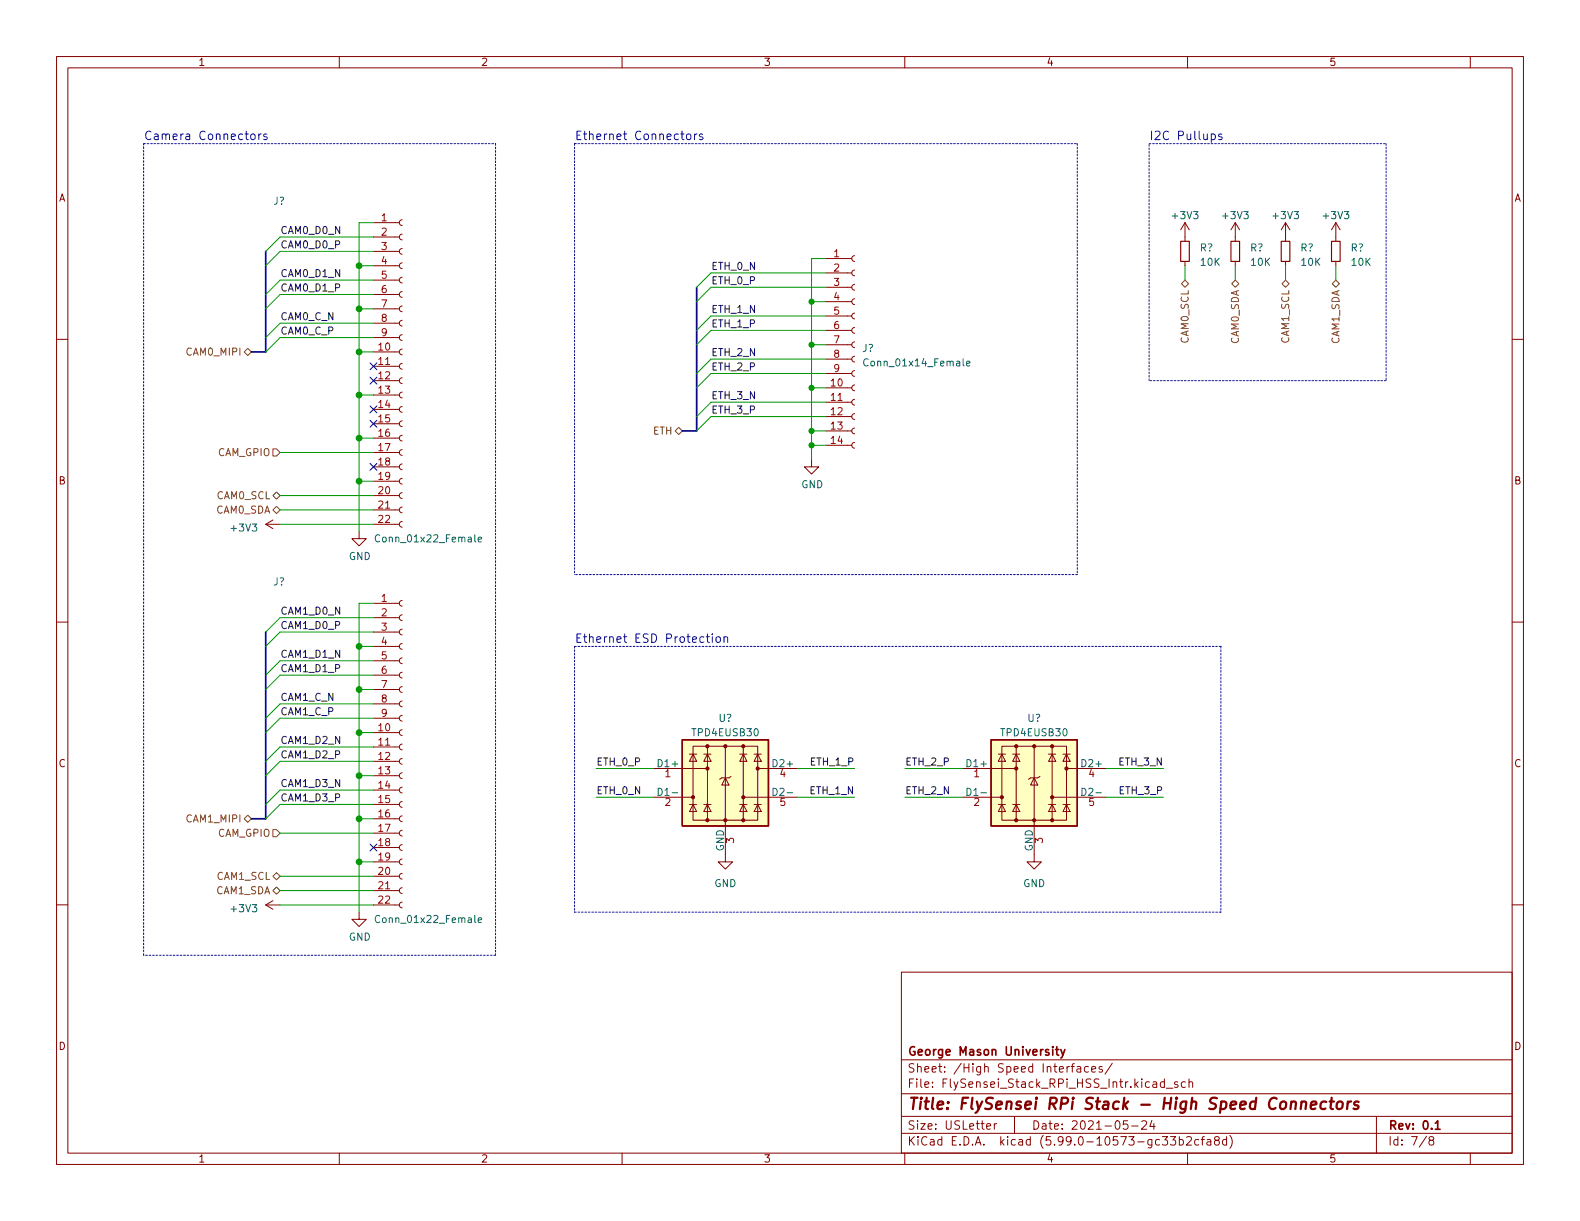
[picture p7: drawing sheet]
<svg xmlns="http://www.w3.org/2000/svg" width="279mm" height="216mm" viewBox="0 0 279 216" stroke-linecap="round" stroke-linejoin="round" font-family="sans-serif">
<g fill="none" stroke="#840000" stroke-width=".18">
<path d="M10 10h259.4v195.9h-259.4zM12 12h255.4v191.9h-255.4zM60 10v2M110 10v2M160 10v2M210 10v2M260 10v2M66 39.4h4.6M71.1 38.9l-.3 .1-.2 .4 .2 .3 .3 .2M209.5 39.4v3.3M209.5 39.4l-.7 1.2M209.5 39.4l.8 1.2"/>
<path d="M218.4 39.4v3.3M218.4 39.4l-.7 1.2M218.4 39.4l.8 1.2M227.3 39.4v3.3M227.3 39.4l-.7 1.2M227.3 39.4l.8 1.2M236.2 39.4l-.7 1.2M236.2 39.4v3.3M236.2 39.4l.8 1.2M10 60h2M66 59.7h4.6M66 57.2h4.6"/>
<path d="M66 54.6h4.6M66 52.1h4.6M66 49.5h4.6M66 47h4.6M66 44.5h4.6M66 41.9h4.6M71.1 59.2l-.3 .1-.2 .4 .2 .3 .3 .2M71.1 56.6l-.3 .2-.2 .4 .2 .3 .3 .2M71.1 54.1l-.3 .2-.2 .3 .2 .4 .3 .1M71.1 51.6l-.3 .1-.2 .4 .2 .3 .3 .2M71.1 49l-.3 .2-.2 .3 .2 .4 .3 .1M71.1 46.5l-.3 .1-.2 .4 .2 .3 .3 .2"/>
<path d="M71.1 43.9l-.3 .2-.2 .4 .2 .3 .3 .2M71.1 41.4l-.3 .2-.2 .3 .2 .4 .3 .1M146 58.4h4.6M146 55.9h4.6M146 53.3h4.6M146 50.8h4.6M146 48.3h4.6M146 45.7h4.6M151.1 57.9l-.3 .2-.2 .3 .2 .4 .3 .1M151.1 55.4l-.3 .1-.2 .4 .2 .3 .3 .2M151.1 52.8l-.3 .2-.2 .3 .2 .4 .3 .1M151.1 50.3l-.3 .1-.2 .4 .2 .4 .3 .1"/>
<path d="M151.1 47.8l-.3 .1-.2 .4 .2 .3 .3 .2M151.1 45.2l-.3 .2-.2 .3 .2 .4 .3 .1M209.5 46.2v.8M218.4 46.2v.8M227.3 46.2v.8M236.2 46.2v.8M267.4 60h2M66 77.5h4.6M66 74.9h4.6M66 72.4h4.6M66 69.9h4.6M66 67.3h4.6"/>
<path d="M66 64.8h4.6M66 62.2h4.6M71.1 79.5l-.3 .2-.2 .3 .2 .4 .3 .1M71.1 77l-.3 .1-.2 .4 .2 .3 .3 .2M71.1 74.4l-.3 .2-.2 .3 .2 .4 .3 .1M71.1 71.9l-.3 .1-.2 .4 .2 .3 .3 .2M71.1 69.3l-.3 .2-.2 .4 .2 .3 .3 .2M71.1 66.8l-.3 .2-.2 .3 .2 .4 .3 .1M71.1 64.3l-.3 .1-.2 .4 .2 .3 .3 .2M71.1 61.7l-.3 .2-.2 .3 .2 .4 .3 .1M146 78.7h4.6M146 76.2h4.6"/>
<path d="M146 73.7h4.6M146 71.1h4.6M146 68.6h4.6M146 66h4.6M146 63.5h4.6M146 61h4.6M151.1 78.2l-.3 .2-.2 .3 .2 .4 .3 .1M151.1 75.7l-.3 .1-.2 .4 .2 .4 .3 .1M151.1 73.2l-.3 .1-.2 .4 .2 .3 .3 .2M151.1 70.6l-.3 .2-.2 .3 .2 .4 .3 .1M151.1 68.1l-.3 .1-.2 .4 .2 .3 .3 .2M151.1 65.5l-.3 .2-.2 .3 .2 .4 .3 .1"/>
<path d="M151.1 63l-.3 .1-.2 .4 .2 .4 .3 .1M151.1 60.5l-.3 .1-.2 .4 .2 .3 .3 .2M47 92.7h2.5M47 92.7l1.3 .8M48.3 91.9l-1.3 .8M63.5 94v1.3h1.3l-1.3 1.2-1.3-1.2h1.3M66 92.7h4.6M66 90.2h4.6M66 87.6h4.6M66 85.1h4.6M66 82.6h4.6M66 80h4.6"/>
<path d="M71.1 92.2l-.3 .2-.2 .3 .2 .4 .3 .1M71.1 89.7l-.3 .1-.2 .4 .2 .3 .3 .2M71.1 87.1l-.3 .2-.2 .3 .2 .4 .3 .1M71.1 84.6l-.3 .1-.2 .4 .2 .3 .3 .2M71.1 82l-.3 .2-.2 .4 .2 .3 .3 .2M143.5 81.3v1.3h1.3l-1.3 1.2-1.3-1.2h1.3M10 110h2M66 119.4h4.6M66 116.8h4.6M66 114.3h4.6M66 111.8h4.6M66 109.2h4.6"/>
<path d="M66 106.7h4.6M71.1 118.9l-.3 .1-.2 .4 .2 .3 .3 .2M71.1 116.3l-.3 .2-.2 .3 .2 .4 .3 .1M71.1 113.8l-.3 .1-.2 .4 .2 .4 .3 .1M71.1 111.3l-.3 .1-.2 .4 .2 .3 .3 .2M71.1 108.7l-.3 .2-.2 .3 .2 .4 .3 .1M71.1 106.2l-.3 .1-.2 .4 .2 .3 .3 .2M267.4 110h2M66 139.7h4.6M66 137.2h4.6M66 134.6h4.6M66 132.1h4.6"/>
<path d="M66 129.5h4.6M66 127h4.6M66 124.5h4.6M66 121.9h4.6M71.1 139.2l-.3 .1-.2 .4 .2 .4 .3 .1M71.1 136.7l-.3 .1-.2 .4 .2 .3 .3 .2M71.1 134.1l-.3 .2-.2 .3 .2 .4 .3 .1M71.1 131.6l-.3 .1-.2 .4 .2 .3 .3 .2M71.1 129l-.3 .2-.2 .3 .2 .4 .3 .1M71.1 126.5l-.3 .1-.2 .4 .2 .4 .3 .1M71.1 124l-.3 .1-.2 .4 .2 .3 .3 .2M71.1 121.4l-.3 .2-.2 .3 .2 .4 .3 .1"/>
<path d="M115.6 135.9h9.5M121.9 133.4h1.3M122.6 132h11.4v13h-11.4zM122.6 133.4l.6 1.2h-1.3zM124.5 133.4h1.2M125.1 133.4l.6 1.2h-1.2zM125.1 132v13M128.3 132v20.4h1.2l-1.2 1.3-1.3-1.3h1.3M128.3 137.5l.6 1.3h-1.3zM129.3 137.3l-.4 .2h-1.3l-.3 .3M130.8 133.4h1.3M131.4 133.4l.7 1.2h-1.3z"/>
<path d="M131.4 132v13M133.3 133.4h1.3M134 133.4l.6 1.2h-1.3zM134 135.9h7M170.2 135.9h9.5M176.5 133.4h1.3M177.2 132h11.4v13h-11.4zM177.2 133.4l.6 1.2h-1.3zM179.1 133.4h1.2M179.7 133.4l.6 1.2h-1.2zM179.7 132v13M182.9 137.5l.6 1.3h-1.3z"/>
<path d="M182.9 132v20.4h1.2l-1.2 1.3-1.3-1.3h1.3M183.9 137.3l-.4 .2h-1.3l-.3 .3M185.4 133.4h1.3M186.1 133.4l.6 1.2h-1.3zM186.1 132v13M188 133.4h1.2M188.6 133.4l.6 1.2h-1.2zM188.6 135.9h7M10 160h2M48.3 159.3l-1.3 .7M66 142.2h4.6M66 157.5h4.6"/>
<path d="M66 154.9h4.6M66 152.4h4.6M66 149.9h4.6M66 147.3h4.6M66 144.8h4.6M71.1 159.5l-.3 .2-.2 .3 .2 .4 .3 .1M71.1 157l-.3 .1-.2 .4 .2 .3 .3 .2M71.1 154.4l-.3 .2-.2 .3 .2 .4 .3 .1M71.1 151.9l-.3 .1-.2 .4 .2 .4 .3 .1M71.1 149.4l-.3 .1-.2 .4 .2 .3 .3 .2M71.1 146.8l-.3 .2-.2 .3 .2 .4 .3 .1M71.1 144.3l-.3 .1-.2 .4 .2 .3 .3 .2"/>
<path d="M71.1 141.7l-.3 .2-.2 .3 .2 .4 .3 .1M115.6 141h7M121.9 142.2h1.3M122.6 142.2l.6 1.3h-1.3zM124.5 142.2h1.2M125.1 142.2l.6 1.3h-1.2zM130.8 142.2h1.3M131.4 142.2l.7 1.3h-1.3zM131.4 141h9.6M133.3 142.2h1.3M134 142.2l.6 1.3h-1.3zM170.2 141h7"/>
<path d="M176.5 142.2h1.3M177.2 142.2l.6 1.3h-1.3zM179.1 142.2h1.2M179.7 142.2l.6 1.3h-1.2zM185.4 142.2h1.3M186.1 142.2l.6 1.3h-1.3zM186.1 141h9.5M188 142.2h1.2M188.6 142.2l.6 1.3h-1.2zM267.4 160h2M47 160l1.3 .8M47 160h2.5"/>
<path d="M63.5 161.3v1.3h1.3l-1.3 1.2-1.3-1.2h1.3M66 160h4.6M159.4 171.9h108v32h-108zM159.4 197.4h108M159.4 193.4h108M159.4 187.4h108M174.5 199.2l.7-.2-.1-.3h-.4l-.2 .2v.7h.6M175.8 198.7v1M176.3 198.7h-.3l-.2 .3M179.4 197.4v3M189.4 188.6h.6M190 188.1l-.4 .2v1.3"/>
<path d="M190.5 188.7h.5l.1 .9M191.1 188.9l-.5 .1a.29 .29 0 0 0-.2 .3 .29 .29 0 0 0 .2 .3l.5-.1M192.5 188.7l-.5-.1-.2 .3v.4l.1 .2h.6M193 189.1l.8-.2-.1-.2-.4-.1-.3 .2 .1 .7h.6M194.9 188.7l-.4-.1-.2 .2 .1 .2 .5 .1v.4h-.6M196.7 188l-1.3 1.9M199.4 198.2h-.7l-.1 .7 .2-.2 .5 .1 .2 .2-.1 .5-.2 .2-.6-.2M200.1 199.1h1.2M201.9 198.3l.6-.1 .2 .1 .1 .3-1 1.1h1M203.7 198.1l-.4 1.1h1M204 198.7v1M205.9 191.4l-.4-.1-.3 .3v.4l.1 .2h.6"/>
<path d="M205.9 190.8v1.5M206.3 192.4h1.1M208.3 191.4l-.4-.1-.2 .2 .1 .2 .5 .2v.3h-.6M209.6 191.4l-.4-.1-.3 .3v.4l.1 .2h.6M210.3 191.4l.2-.1 .3 .1 .1 .9M210.3 190.8v1.5M243.4 197.4v6.5M60 203.9v2M110 203.9v2M159.4 200.4h108M160 203.9v2M205.5 201h1l-.5 .5 .4 .2v.6l-.2 .2h-.4l-.3-.2"/>
<path d="M207 201h.9l-.5 .5 .4 .2v.6l-.2 .2h-.4l-.2-.2M208.5 201.5h.5l.3 .3v.4l-.2 .2h-.6M208.5 201v1.5M209.8 201.1l.6-.1 .2 .1 .1 .3-.9 1.1h.9M210 203.9v2M212 201.5h-.5l-.2 .3v.4l.1 .2h.6M212.4 201.5h.6M213 201l-.4 .2v1.3M213.5 201.5h.5l.1 1M214.1 201.8l-.5 .1a.29 .29 0 0 0-.2 .3 .29 .29 0 0 0 .2 .3l.5-.1M215 201.6l-.2-.3v-.2l.2-.1h.5l.1 .3-.1 .2-.6 .2-.1 .2v.4l.2 .2h.3l.3-.3-.1-.4-.2-.2M216.9 201.5h-.4l-.3 .3v.4l.1 .2h.6"/>
<path d="M216.9 201v1.5M217.5 200.8a1.72 1.72 0 0 1 0 2.2M252.3 200.9l-1.3 1.9M253 201.6l-.3-.3 .1-.2 .2-.1h.4l.1 .3v.2l-.7 .2-.1 .2v.3l.3 .3h.3l.2-.3v-.4l-.2-.2M260 203.9v2"/>
</g>
<path d="M186.7 185.6h.5M186.9 185.1v1.3l.3 .2M187.6 185.6l.4 1M188.3 185.6l-.5 1.3-.2 .2M253.8 198.6l.4-.4v1.5M253.8 199.7h.9" fill="none" stroke="#840000" stroke-width=".3"/>
<path d="M230.1 195a.49 .49 0 0 1 .9 .1l-.1 1M230.2 194.8l-.2 1.3M231.8 195.4l1-.2-.1-.3-.1-.1-.6 .1-.2 .9 .2 .3 .6-.1M234.5 194.9a.66 .66 0 0 0-.9 .3l-.1 .5 .1 .3 .2 .1 .6-.1M235.1 194.8h.8M235.5 194.1l-.2 1.7 .1 .2 .3 .1M236.5 195a.52 .52 0 0 1 .6-.2 .52 .52 0 0 1 .4 .4l-.1 .5a.55 .55 0 0 1-.5 .4 .55 .55 0 0 1-.6-.4zM238.4 194.8l-.2 1.3M238.9 194.8l-.4 .1-.2 .3M240.3 194.9a.49 .49 0 0 0-.8 .3v.1l.7 .2v.2l-.1 .3-.2 .1-.5-.1" fill="none" stroke="#840000" stroke-width=".4"/>
<path d="M153.5 63.6a.6 .6 0 0 0-.8 .4 .6 .6 0 0 0 .6 .7l.2-.1M170.9 64.3l.6-.1v-.3h-.4l-.2 .1 .1 .6h.5M67.1 94.7a.6 .6 0 0 0-.8 .4 .6 .6 0 0 0 .6 .7l.2-.1M84.6 95.4l.6-.1-.1-.3h-.4l-.1 .2v.6h.5M67.1 162a.6 .6 0 0 0-.8 .4 .6 .6 0 0 0 .6 .7l.2-.1M84.6 162.7l.6-.1-.1-.3h-.4l-.1 .2v.6h.5" fill="none" stroke="#006464" stroke-width=".18"/>
<path d="M208.8 42.7h1.5v3.5h-1.5zM217.7 42.7h1.5v3.5h-1.5zM226.6 42.7h1.5v3.5h-1.5zM235.5 42.7h1.5v3.5h-1.5z" fill="none" stroke="#840000" stroke-width=".2"/>
<g fill="#ffffc2" stroke="#ffffc2" stroke-width=".18">
<path d="M175.3 130.8h15.2v15.3h-15.2z"/>
<path d="M120.6 130.8h15.3v15.3h-15.3z"/>
</g>
<path d="M120.6 130.8h15.3v15.3h-15.3zM175.3 130.8h15.2v15.3h-15.2z" fill="none" stroke="#840000" stroke-width=".25"/>
<g fill="#840000" stroke="#840000" stroke-width=".18">
<circle cx="177.2" cy="141" r=".28"/>
<circle cx="179.7" cy="145" r=".28"/>
<circle cx="179.7" cy="135.9" r=".28"/>
<circle cx="179.7" cy="132" r=".28"/>
<circle cx="182.9" cy="145" r=".28"/>
<circle cx="182.9" cy="132" r=".28"/>
<circle cx="186.1" cy="145" r=".28"/>
<circle cx="186.1" cy="141" r=".28"/>
<circle cx="186.1" cy="132" r=".28"/>
<circle cx="188.6" cy="135.9" r=".28"/>
<circle cx="122.6" cy="141" r=".28"/>
<circle cx="125.1" cy="145" r=".28"/>
<circle cx="125.1" cy="135.9" r=".28"/>
<circle cx="125.1" cy="132" r=".28"/>
<circle cx="128.3" cy="145" r=".28"/>
<circle cx="128.3" cy="132" r=".28"/>
<circle cx="131.4" cy="145" r=".28"/>
<circle cx="131.4" cy="141" r=".28"/>
<circle cx="131.4" cy="132" r=".28"/>
<circle cx="134" cy="135.9" r=".28"/>
</g>
<g fill="none" stroke="#725600" stroke-width=".18">
<path d="M208.9 50.2l.6-.7 .7 .7-.7 .6zM217.8 50.2l.6-.7 .7 .7-.7 .6zM226.7 50.2l.6-.7 .7 .7-.7 .6zM235.6 50.2l.6-.7 .7 .7-.7 .6zM43.2 62.2l.6-.6 .6 .6-.6 .7zM48.3 79.4h.6l.6 .6-.6 .6h-.6zM119.4 76.2l.6-.6 .6 .6-.6 .6zM48.3 87.6l.6-.6 .6 .6-.6 .7zM48.3 90.2l.6-.7 .6 .7-.6 .6zM43.8 144.1l.6 .7-.6 .6-.6-.6zM48.3 146.7h.6l.6 .6-.6 .7h-.6zM48.3 154.9l.6-.6 .6 .6-.6 .7z"/>
<path d="M48.3 157.5l.6-.7 .6 .7-.6 .6z"/>
</g>
<g fill="none" stroke="#0000c2" stroke-width=".18">
<path d="M44.5 23.8l.3-.1 .3 .3v.4l-.3 .3-.3-.1-.2-.2v-.4zM45.8 23.7v1M46.2 23.7l-.3 .1-.1 .2M47.2 23.8l-.4-.1-.2 .2 .1 .2 .5 .2v.3h-.6M121.5 23.8l.2-.1 .4 .1 .1 .6-.2 .2-.3 .1-.2-.2zM122.8 23.7v1M123.2 23.7l-.2 .1-.2 .2M124.2 23.8l-.3-.1-.2 .2v.2l.5 .2v.3h-.5M214.2 23.8l.4-.1 .3 .3v.4l-.1 .2h-.6M216.1 23.8l-.4-.1-.2 .2 .1 .2 .5 .2v.3h-.6M124.9 112.6h.6M125.1 112.1v1.3l.4 .2"/>
<path d="M126 112.1v.1M126 112.6v1M126.7 112.7l.2-.1 .4 .1 .1 .6-.2 .2-.3 .1-.2-.2zM128 112.7l.2-.1 .4 .1 .1 .9M128 112.6v1"/>
</g>
<g fill="none" stroke="#0000c2" stroke-width=".18" stroke-dasharray=".3 .3">
<path d="M25.4 25.4h62.2M87.6 25.4v143.5M101.6 25.4v76.2M101.6 25.4h88.9M190.5 25.4v76.2M203.2 25.4h41.9M245.1 25.4v41.9M203.2 67.3v-41.9M245.1 67.3h-41.9M101.6 114.3v47M101.6 114.3h114.3M190.5 101.6h-88.9"/>
<path d="M215.9 114.3v47M25.4 168.9v-143.5M87.6 168.9h-62.2M215.9 161.3h-114.3"/>
</g>
<path d="M47 44.5v17.7h-2.6M123.2 50.8v25.4h-2.6M47 111.8v33h-2.6" fill="none" stroke="#000084" stroke-width=".3"/>
<g fill="none" stroke="#009600" stroke-width=".18">
<path d="M66 39.4h-2.5v54.6M63.5 54.6h2.5M63.5 47h2.5M66 44.5h-16.5l-2.5 2.5M66 41.9h-16.5l-2.5 2.6M66 49.5h-16.5l-2.5 2.6M66 52.1h-16.5l-2.5 2.5M66 59.7h-16.5l-2.5 2.5M66 57.2h-16.5l-2.5 2.5M143.5 53.3h2.5M146 45.7h-2.5v35.6M146 58.4h-20.3l-2.5 2.6"/>
<path d="M146 50.8h-20.3l-2.5 2.5M146 48.3h-20.3l-2.5 2.5M146 55.9h-20.3l-2.5 2.5M209.5 47v2.5M218.4 47v2.5M227.3 47v2.5M236.2 47v2.5M63.5 77.5h2.5M63.5 69.9h2.5M63.5 62.2h2.5M143.5 76.2h2.5M143.5 61h2.5"/>
<path d="M143.5 68.6h2.5M143.5 78.7h2.5M146 63.5h-20.3l-2.5 2.5M146 66h-20.3l-2.5 2.6M146 71.1h-20.3l-2.5 2.6M146 73.7h-20.3l-2.5 2.5M49.5 87.6h16.5M49.5 90.2h16.5M49.5 92.7h16.5M49.5 80h16.5M63.5 85.1h2.5M63.5 114.3h2.5"/>
<path d="M66 106.7h-2.5v54.6M66 111.8h-16.5l-2.5 2.5M66 109.2h-16.5l-2.5 2.6M66 116.8h-16.5l-2.5 2.6M66 119.4h-16.5l-2.5 2.5M63.5 137.2h2.5M63.5 121.9h2.5M63.5 129.5h2.5M66 132.1h-16.5l-2.5 2.5M66 127h-16.5l-2.5 2.5M66 134.6h-16.5l-2.5 2.6M66 124.5h-16.5l-2.5 2.5"/>
<path d="M66 139.7h-16.5l-2.5 2.5M105.4 135.9h10.2M141 135.9h10.1M160 135.9h10.2M195.6 135.9h10.1M49.5 147.3h16.5M49.5 154.9h16.5M49.5 157.5h16.5M63.5 144.8h2.5M63.5 152.4h2.5M66 142.2h-16.5l-2.5 2.6M105.4 141h10.2"/>
<path d="M141 141h10.1M160 141h10.2M195.6 141h10.1M49.5 160h16.5"/>
</g>
<path d="M65.4 74.3l1.2 1.2M65.4 64.2l1.2 1.2M65.4 71.8l1.2 1.2M65.4 66.7l1.2 1.2M66.6 74.3l-1.2 1.2M66.6 64.2l-1.2 1.2M66.6 71.8l-1.2 1.2M66.6 66.7l-1.2 1.2M65.4 81.9l1.2 1.3M66.6 81.9l-1.2 1.3M65.4 149.3l1.2 1.2M66.6 149.3l-1.2 1.2" fill="none" stroke="#000084" stroke-width=".18"/>
<g fill="#009600" stroke="#009600" stroke-width=".18">
<circle cx="143.5" cy="68.6" r=".46"/>
<circle cx="143.5" cy="53.3" r=".46"/>
<circle cx="143.5" cy="61" r=".46"/>
<circle cx="143.5" cy="78.7" r=".46"/>
<circle cx="143.5" cy="76.2" r=".46"/>
<circle cx="63.5" cy="121.9" r=".51"/>
<circle cx="63.5" cy="114.3" r=".51"/>
<circle cx="63.5" cy="137.2" r=".51"/>
<circle cx="63.5" cy="129.5" r=".51"/>
<circle cx="63.5" cy="85.1" r=".51"/>
<circle cx="63.5" cy="152.4" r=".51"/>
<circle cx="63.5" cy="144.8" r=".51"/>
<circle cx="63.5" cy="62.2" r=".51"/>
<circle cx="63.5" cy="69.9" r=".51"/>
<circle cx="63.5" cy="77.5" r=".51"/>
<circle cx="63.5" cy="54.6" r=".51"/>
<circle cx="63.5" cy="47" r=".51"/>
</g>
<text font-size="2.8" fill="#840000" x="160.4" y="196.2">Title: FlySensei RPi Stack - High Speed Connectors</text>
<g font-size="2.1" fill="#0000c2">
<text x="25.4" y="24.8">Camera Connectors</text>
<text x="101.6" y="24.8">Ethernet Connectors</text>
<text x="203.2" y="24.8">I2C Pullups</text>
<text x="101.6" y="113.7">Ethernet ESD Protection</text>
</g>
<g font-size="2.1" fill="#840000">
<text x="160.4" y="189.7">Sheet: /High Speed Interfaces/</text>
<text x="160.4" y="186.7">George Mason University</text>
<text x="160.4" y="192.4">File: FlySensei_Stack_RPi_HSS_Intr.kicad_sch</text>
<text x="160.4" y="202.5">KiCad E.D.A. kicad (5.99.0-10573-gc33b2cfa8d)</text>
<text x="160.4" y="199.7">Size: USLetter</text>
<text x="182.4" y="199.7">Date: 2021-05-24</text>
<text x="245.4" y="199.7">Rev: 0.1</text>
<text x="245.4" y="202.5">Id: 7/8</text>
</g>
<g font-size="1.8" fill="#840000">
<text x="35" y="11.6">1</text>
<text x="85" y="11.6">2</text>
<text x="135" y="11.6">3</text>
<text x="185" y="11.6">4</text>
<text x="235" y="11.6">5</text>
<text x="10.3" y="35.6">A</text>
<text x="267.7" y="35.6">A</text>
<text x="10.3" y="85.7">B</text>
<text x="267.7" y="85.7">B</text>
<text x="10.3" y="135.6">C</text>
<text x="267.7" y="135.6">C</text>
<text x="10.3" y="185.7">D</text>
<text x="267.7" y="185.7">D</text>
<text x="35" y="205.6">1</text>
<text x="85" y="205.6">2</text>
<text x="135" y="205.6">3</text>
<text x="185" y="205.6">4</text>
<text x="235" y="205.6">5</text>
</g>
<g font-size="1.8" fill="#006464">
<text x="48.3" y="36.2">J?</text>
<text x="207.5" y="38.7">+3V3</text>
<text x="216.4" y="38.7">+3V3</text>
<text x="225.2" y="38.7">+3V3</text>
<text x="234.1" y="38.7">+3V3</text>
<text x="212.2" y="44.4">R?</text>
<text x="212.4" y="47">10K</text>
<text x="221.1" y="44.4">R?</text>
<text x="221.3" y="47">10K</text>
<text x="229.9" y="44.4">R?</text>
<text x="230.2" y="47">10K</text>
<text x="238.8" y="44.4">R?</text>
<text x="239.1" y="47">10K</text>
<text x="152.5" y="62.2">J?</text>
<text x="153.4" y="64.8">Conn_01x14_Female</text>
<text x="141.7" y="86.3">GND</text>
<text x="41" y="94">+3V3</text>
<text x="67" y="95.9">Conn_01x22_Female</text>
<text x="61.7" y="99">GND</text>
<text x="48.3" y="103.5">J?</text>
<text x="122.6" y="130.2">TPD4EUSB30</text>
<text x="127.1" y="127.6">U?</text>
<text x="177.2" y="130.2">TPD4EUSB30</text>
<text x="181.7" y="127.6">U?</text>
<text x="116.5" y="135.6">D1+</text>
<text x="136.8" y="135.6">D2+</text>
<text x="171.1" y="135.6">D1+</text>
<text x="191.4" y="135.6">D2+</text>
<text x="116.7" y="140.7">D1-</text>
<text x="137" y="140.7">D2-</text>
<text x="171.3" y="140.7">D1-</text>
<text x="191.6" y="140.7">D2-</text>
<text x="128" y="150.6" transform="rotate(-90 128 150.6)">GND</text>
<text x="182.6" y="150.6" transform="rotate(-90 182.6 150.6)">GND</text>
<text x="41" y="161.3">+3V3</text>
<text x="126.3" y="156.8">GND</text>
<text x="180.9" y="156.8">GND</text>
<text x="61.7" y="166.3">GND</text>
<text x="67" y="163.2">Conn_01x22_Female</text>
</g>
<g font-size="1.8" fill="#0f0f0f">
<text x="49.5" y="41.4">CAM0_D0_N</text>
<text x="49.5" y="43.9">CAM0_D0_P</text>
<text x="125.7" y="47.7">ETH_0_N</text>
<text x="49.5" y="49">CAM0_D1_N</text>
<text x="49.5" y="51.5">CAM0_D1_P</text>
<text x="125.7" y="50.3">ETH_0_P</text>
<text x="49.5" y="59.2">CAM0_C_P</text>
<text x="49.5" y="56.6">CAM0_C_N</text>
<text x="125.7" y="55.3">ETH_1_N</text>
<text x="125.7" y="57.9">ETH_1_P</text>
<text x="125.7" y="63">ETH_2_N</text>
<text x="125.7" y="65.5">ETH_2_P</text>
<text x="125.7" y="70.6">ETH_3_N</text>
<text x="125.7" y="73.1">ETH_3_P</text>
<text x="49.5" y="108.7">CAM1_D0_N</text>
<text x="49.5" y="111.2">CAM1_D0_P</text>
<text x="49.5" y="116.3">CAM1_D1_N</text>
<text x="49.5" y="118.8">CAM1_D1_P</text>
<text x="49.5" y="123.9">CAM1_C_N</text>
<text x="49.5" y="131.5">CAM1_D2_N</text>
<text x="49.5" y="126.5">CAM1_C_P</text>
<text x="49.5" y="134.1">CAM1_D2_P</text>
<text x="105.4" y="135.4">ETH_0_P</text>
<text x="143.5" y="135.4">ETH_1_P</text>
<text x="160" y="135.4">ETH_2_P</text>
<text x="198" y="135.4">ETH_3_N</text>
<text x="49.5" y="141.7">CAM1_D3_P</text>
<text x="49.5" y="139.2">CAM1_D3_N</text>
<text x="105.4" y="140.4">ETH_0_N</text>
<text x="143.4" y="140.4">ETH_1_N</text>
<text x="160" y="140.4">ETH_2_N</text>
<text x="198.1" y="140.4">ETH_3_P</text>
</g>
<g font-size="1.8" fill="#a90000">
<text x="67.5" y="39.1">1</text>
<text x="67.5" y="41.7">2</text>
<text x="67.5" y="44.2">3</text>
<text x="67.5" y="46.7">4</text>
<text x="147.5" y="45.5">1</text>
<text x="67.5" y="49.3">5</text>
<text x="67.5" y="51.8">6</text>
<text x="147.5" y="48">2</text>
<text x="147.5" y="50.5">3</text>
<text x="147.5" y="53.1">4</text>
<text x="67.5" y="54.4">7</text>
<text x="67.5" y="56.9">8</text>
<text x="67.5" y="59.4">9</text>
<text x="147.5" y="55.6">5</text>
<text x="147.5" y="58.2">6</text>
<text x="67" y="62">10</text>
<text x="67" y="64.5">11</text>
<text x="147.5" y="60.7">7</text>
<text x="147.5" y="63.2">8</text>
<text x="147.5" y="65.8">9</text>
<text x="67" y="67.1">12</text>
<text x="67" y="69.6">13</text>
<text x="147" y="68.3">10</text>
<text x="147" y="70.9">11</text>
<text x="67" y="72.1">14</text>
<text x="67" y="74.7">15</text>
<text x="67" y="77.2">16</text>
<text x="147" y="73.4">12</text>
<text x="147" y="75.9">13</text>
<text x="67" y="79.8">17</text>
<text x="67" y="82.3">18</text>
<text x="147" y="78.5">14</text>
<text x="67" y="84.8">19</text>
<text x="67" y="87.4">20</text>
<text x="67" y="89.9">21</text>
<text x="67" y="92.5">22</text>
<text x="67.5" y="106.4">1</text>
<text x="67.5" y="109">2</text>
<text x="67.5" y="111.5">3</text>
<text x="67.5" y="114">4</text>
<text x="67.5" y="116.6">5</text>
<text x="67.5" y="119.1">6</text>
<text x="67.5" y="121.7">7</text>
<text x="67.5" y="124.2">8</text>
<text x="67" y="129.3">10</text>
<text x="67" y="131.8">11</text>
<text x="67.5" y="126.7">9</text>
<text x="67" y="134.4">12</text>
<text x="67" y="136.9">13</text>
<text x="117.6" y="137.4">1</text>
<text x="137.9" y="137.4">4</text>
<text x="172.2" y="137.4">1</text>
<text x="192.5" y="137.4">4</text>
<text x="67" y="139.4">14</text>
<text x="67" y="142">15</text>
<text x="117.6" y="142.5">2</text>
<text x="137.9" y="142.5">5</text>
<text x="172.2" y="142.5">2</text>
<text x="192.5" y="142.5">5</text>
<text x="67" y="144.5">16</text>
<text x="67" y="147.1">17</text>
<text x="67" y="149.6">18</text>
<text x="129.8" y="149.1" transform="rotate(-90 129.8 149.1)">3</text>
<text x="184.4" y="149.1" transform="rotate(-90 184.4 149.1)">3</text>
<text x="67" y="152.1">19</text>
<text x="67" y="154.7">20</text>
<text x="67" y="157.2">21</text>
<text x="67" y="159.8">22</text>
</g>
<g font-size="1.8" fill="#725600">
<text x="33.2" y="62.9">CAM0_MIPI</text>
<text x="210.2" y="60.7" transform="rotate(-90 210.2 60.7)">CAM0_SCL</text>
<text x="219.1" y="60.9" transform="rotate(-90 219.1 60.9)">CAM0_SDA</text>
<text x="228" y="60.7" transform="rotate(-90 228 60.7)">CAM1_SCL</text>
<text x="236.9" y="60.9" transform="rotate(-90 236.9 60.9)">CAM1_SDA</text>
<text x="115.5" y="76.8">ETH</text>
<text x="38.4" y="80.6">CAM_GPIO</text>
<text x="38.3" y="88.3">CAM0_SCL</text>
<text x="38.2" y="90.8">CAM0_SDA</text>
<text x="33.2" y="145.4">CAM1_MIPI</text>
<text x="38.4" y="148">CAM_GPIO</text>
<text x="38.3" y="155.6">CAM1_SCL</text>
<text x="38.2" y="158.1">CAM1_SDA</text>
</g>
</svg>
